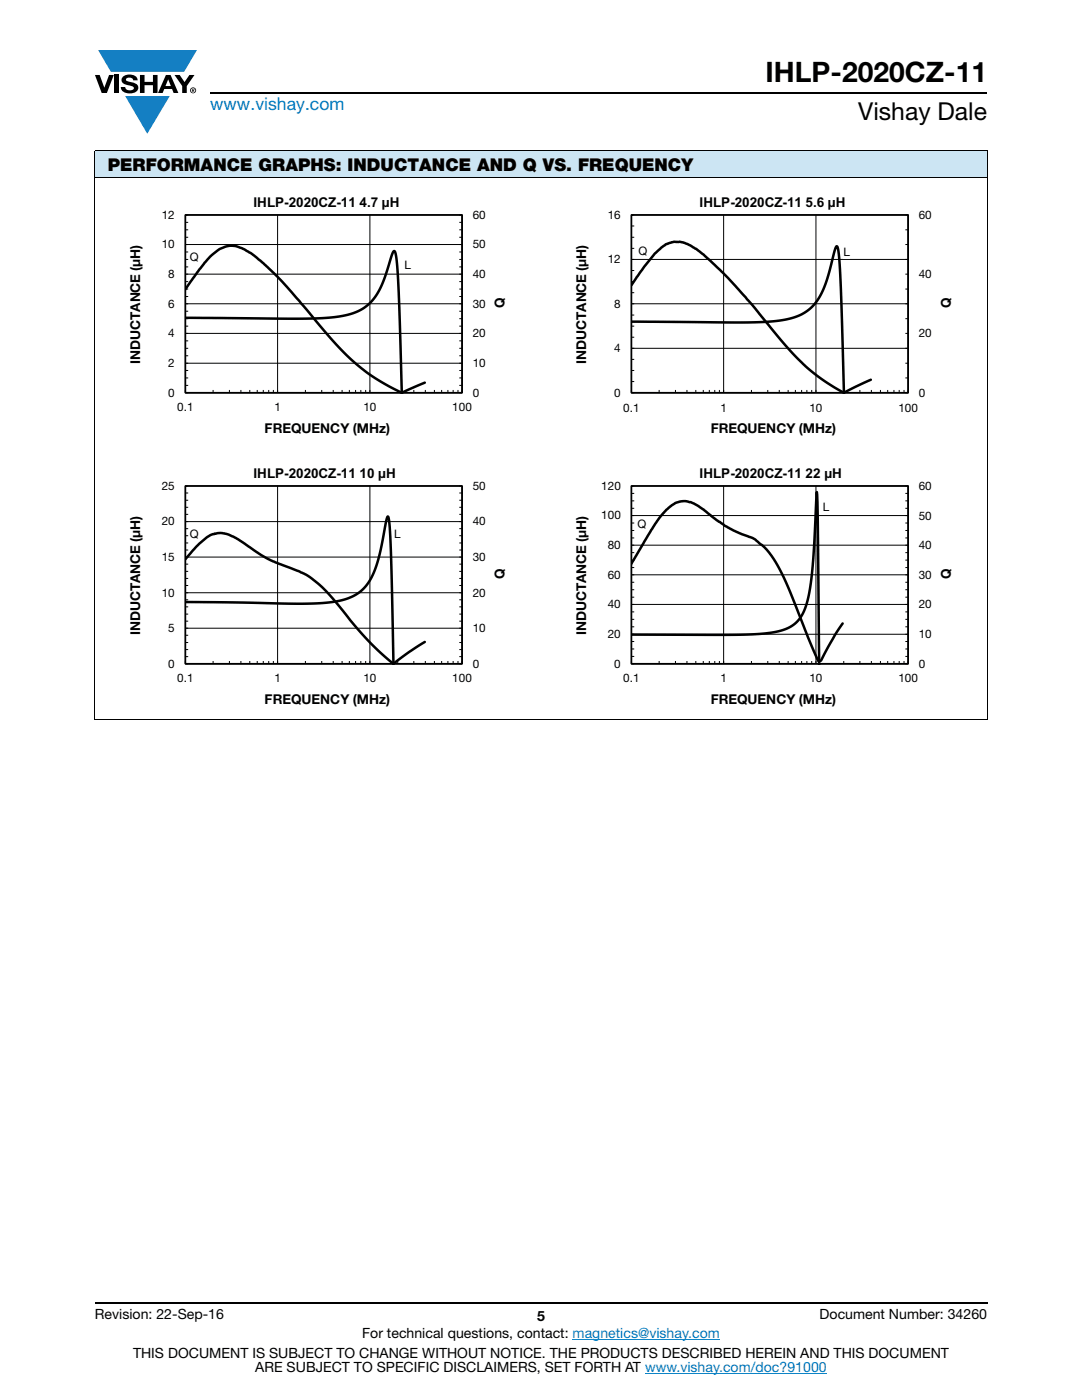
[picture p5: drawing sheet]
<svg xmlns="http://www.w3.org/2000/svg" width="216mm" height="279mm" viewBox="0 0 216 279" stroke-linecap="round" stroke-linejoin="round" font-family="sans-serif">
<g fill="#147fc3">
<path d="M19.6 10h19.7l-2.6 4.3h-1.1h-13.5z"/>
<path d="M25 19.2h8.9l-4.5 7.5z"/>
</g>
<g fill="#000">
<path d="M18.9 15h1l.9 2.5 1-2.5h.9l-1.4 3.6h-1zM22.9 15h.9v3.6h-.9zM24.6 15.3a2.1 2.1 0 0 1 2.8 .3l.1 .4h-.9a.79 .79 0 0 0-.7-.5 .79 .79 0 0 0-.8 .4l.3 .3 1 .2a1.08 1.08 0 0 1 1.2 1 1.08 1.08 0 0 1-1.1 1.2 1.73 1.73 0 0 1-2.4-1.2h.9a.96 .96 0 0 0 .8 .6 .96 .96 0 0 0 .9-.4 1.31 1.31 0 0 0-1.2-.6 1.03 1.03 0 0 1-1.1-.6 1.03 1.03 0 0 1 .2-1.1zM27.9 15h.9v1.3h1.7v-1.3h.9v3.6h-.9v-1.6h-1.7v1.6h-.9zM34.8 15h1.1l.9 1.4 1-1.4h1l-1.5 2.2v1.4h-.9v-1.4z"/>
<path d="M33.6 15.9l.5 1.3h-1.1zM33.1 15l-1.6 3.6h1l.3-.8h1.5l.3 .8h1l-1.6-3.6z"/>
<path d="M38.4 17.8h.2v.2h-.2zM38.3 17.7v.7h.1v-.3l.4 .3-.2-.3 .2-.2-.1-.2z"/>
<path d="M38.1 18a.46 .46 0 0 1 .9 0 .46 .46 0 0 1-.9 0zM37.9 18a.6 .6 0 0 0 1.2 0 .6 .6 0 0 0-1.2 0z"/>
</g>
<path d="M42 18.6h155M18.9 260h178.1" fill="none" stroke="#000" stroke-width=".36"/>
<path d="M114.3 267.3h29.3M128.7 274h36.3" fill="none" stroke="#007ec4" stroke-width=".2"/>
<path d="M18.9 30h178.1v5.5h-178.1z" fill="#cce5f3"/>
<path d="M18.9 30h178.1M18.9 35.5h178.1M18.9 30.1v113.5M197 30.1v113.5M18.9 143.7h178.1" fill="none" stroke="#000" stroke-width=".2"/>
<path d="M25.7 38.9h75.6v48.1h-75.6z" fill="#fff"/>
<g fill="none" stroke="#000" stroke-width=".2">
<path d="M37 42.9h55.2v35.5h-55.2zM37 59.2h.6M37 57.7h.6M37 56.2h.6M37 53.3h.6M37 51.8h.6M37 50.3h.6M37 47.4h.6M37 45.9h.6M37 44.4h.6M55.4 42.9v35.5M73.8 42.9v35.5"/>
<path d="M91.6 59.2h.6M91.6 57.7h.6M91.6 56.2h.6M91.6 53.3h.6M91.6 51.8h.6M91.6 50.3h.6M91.6 47.4h.6M91.6 45.9h.6M91.6 44.4h.6M92.2 54.7h-55.2M92.2 48.8h-55.2M37 72.5h55.2"/>
<path d="M37 76.9h.6M37 75.4h.6M37 73.9h.6M37 71h.6M37 69.5h.6M37 68h.6M37 65.1h.6M37 63.6h.6M37 62.1h.6M42.5 77.8v.6M45.8 77.8v.6M48.1 77.8v.6"/>
<path d="M49.8 77.8v.6M51.3 77.8v.6M52.5 77.8v.6M53.6 77.8v.6M54.5 77.8v.6M60.9 77.8v.6M64.2 77.8v.6M66.5 77.8v.6M68.3 77.8v.6M69.7 77.8v.6M71 77.8v.6M72 77.8v.6"/>
<path d="M73 77.8v.6M79.4 77.8v.6M82.6 77.8v.6M84.9 77.8v.6M86.7 77.8v.6M88.1 77.8v.6M89.4 77.8v.6M90.4 77.8v.6M91.4 77.8v.6M91.6 76.9h.6M91.6 75.4h.6M91.6 73.9h.6"/>
<path d="M91.6 71h.6M91.6 69.5h.6M91.6 68h.6M91.6 65.1h.6M91.6 63.6h.6M91.6 62.1h.6M92.2 66.5h-55.2M92.2 60.6h-55.2"/>
</g>
<path d="M37 42.9h55.2v35.5h-55.2z" fill="none" stroke="#000" stroke-width=".34"/>
<path d="M37 57.7l3.8-5.3 1.3-1.4 1.6-1.2 1.1-.5 1.2-.3 1 .1 1.6 .6 1.6 .9 1.8 1.4 4 3.9 3.7 4.2 6.3 7.4 3.9 4.1 4.2 3.4 2.7 1.6 2.8 1.5a1.82 1.82 0 0 0 1.9-.3l3.3-1.4M37 63.4l25.3 .2 4.5-.3 3.3-.7 1.4-.5 1.3-.8 1.1-.9 1-1.3 1.6-3 1.8-5.5a.35 .35 0 0 1 .1-.4 .35 .35 0 0 1 .4 0 58.5 58.5 0 0 1 .9 11.2l.5 17.3" fill="none" stroke="#000" stroke-width=".5"/>
<g fill="#fff">
<path d="M80.7 51.5h1.3v2.7h-1.3z"/>
<path d="M37.9 49.8h1.8v2.7h-1.8z"/>
<path d="M114.7 38.9h75.6v48.1h-75.6z"/>
</g>
<g fill="none" stroke="#000" stroke-width=".2">
<path d="M126 42.9h55.2v35.5h-55.2zM126 58.4h.6M126 56.2h.6M126 54h.6M126 49.6h.6M126 47.4h.6M126 45.1h.6M144.4 42.9v35.5M162.8 42.9v35.5M180.7 57.7h.5M180.7 54.7h.5M180.7 48.8h.5"/>
<path d="M180.7 45.9h.5M181.2 51.8h-55.2M126 76.1h.6M126 73.9h.6M126 71.7h.6M126 67.3h.6M126 65.1h.6M126 62.9h.6M131.5 77.8v.6M134.8 77.8v.6M137.1 77.8v.6M138.8 77.8v.6"/>
<path d="M140.3 77.8v.6M141.5 77.8v.6M142.6 77.8v.6M143.5 77.8v.6M149.9 77.8v.6M153.2 77.8v.6M155.5 77.8v.6M157.3 77.8v.6M158.7 77.8v.6M160 77.8v.6M161 77.8v.6M162 77.8v.6"/>
<path d="M168.4 77.8v.6M171.6 77.8v.6M173.9 77.8v.6M175.7 77.8v.6M177.1 77.8v.6M178.4 77.8v.6M179.4 77.8v.6M180.4 77.8v.6M180.7 75.4h.5M180.7 72.5h.5M180.7 66.5h.5M180.7 63.6h.5"/>
<path d="M181.2 69.5h-55.2M181.2 60.6h-55.2"/>
</g>
<path d="M126 42.9h55.2v35.5h-55.2z" fill="none" stroke="#000" stroke-width=".34"/>
<path d="M126 56.9l2.5-3.6 2.2-2.7 2.1-1.8 1.6-.5 1.2-.1 .9 .3 1.2 .5 1.2 .7 1.5 1.1 4.8 4.6 5 5.5 6.6 8.1 3.4 3.6 3.5 2.9 4 2.5a1.65 1.65 0 0 0 2-.3l4.1-1.9M126 64.2l25.1 .1 4.5-.3 3.3-.8 1.2-.6 1.5-.9 .9-1 1-1.4 1.3-3 1.8-6.4 .4-.7a30.1 30.1 0 0 1 .8 7.7l.6 21.8" fill="none" stroke="#000" stroke-width=".5"/>
<g fill="#fff">
<path d="M168.3 48.8h1.3v2.8h-1.3z"/>
<path d="M127.4 48.6h1.8v2.8h-1.8z"/>
<path d="M25.7 93h75.6v48.1h-75.6z"/>
</g>
<g fill="none" stroke="#000" stroke-width=".2">
<path d="M37 97h55.2v35.5h-55.2zM37 99.8h.6M37 98.4h.6M55.4 97v35.5M73.8 97v35.5M91.6 99.8h.6M91.6 98.4h.6M37 119.7h.6M37 116.8h.6M37 115.4h.6M37 114h.6M37 112.6h.6"/>
<path d="M37 109.8h.6M37 108.4h.6M37 106.9h.6M37 105.5h.6M37 102.7h.6M37 101.2h.6M91.6 119.7h.6M91.6 116.8h.6M91.6 115.4h.6M91.6 114h.6M91.6 112.6h.6M91.6 109.8h.6"/>
<path d="M91.6 108.4h.6M91.6 106.9h.6M91.6 105.5h.6M91.6 102.7h.6M91.6 101.2h.6M92.2 118.3h-55.2M92.2 111.2h-55.2M92.2 104.1h-55.2M37 125.4h55.2M37 131h.6M37 129.6h.6M37 128.2h.6"/>
<path d="M37 126.8h.6M37 124h.6M37 122.6h.6M37 121.1h.6M42.5 131.9v.6M45.8 131.9v.6M48.1 131.9v.6M49.8 131.9v.6M51.3 131.9v.6M52.5 131.9v.6M53.6 131.9v.6M54.5 131.9v.6"/>
<path d="M60.9 131.9v.6M64.2 131.9v.6M66.5 131.9v.6M68.3 131.9v.6M69.7 131.9v.6M71 131.9v.6M72 131.9v.6M73 131.9v.6M79.4 131.9v.6M82.6 131.9v.6M84.9 131.9v.6M86.7 131.9v.6"/>
<path d="M88.1 131.9v.6M89.4 131.9v.6M90.4 131.9v.6M91.4 131.9v.6M91.6 131h.6M91.6 129.6h.6M91.6 128.2h.6M91.6 126.8h.6M91.6 124h.6M91.6 122.6h.6M91.6 121.1h.6"/>
</g>
<path d="M37 97h55.2v35.5h-55.2z" fill="none" stroke="#000" stroke-width=".34"/>
<path d="M37 111.6l2.7-3.1 2.3-1.7 .9-.3 1.4-.1 1.2 .2 1.1 .5 6.8 4.4 6.3 2.5 1.4 .7 1.3 .9 1.7 1.4 1.4 1.4 5 6.1 2.9 3.3 4.4 4.1a.81 .81 0 0 0 1.5 0l2.5-1.9 3-1.9M37 120.1l25.1 .4 4.7-.4 1.8-.4 1.4-.5 1.4-.7 1.2-1 .9-1.2 .9-1.6 1.2-3.6 1.5-7.1 .3-.9a35.6 35.6 0 0 1 .6 7.6l.5 22" fill="none" stroke="#000" stroke-width=".5"/>
<g fill="#fff">
<path d="M78.7 105.1h1.3v2.8h-1.3z"/>
<path d="M37.9 105.1h1.8v2.8h-1.8z"/>
<path d="M114.7 93h75.6v48.1h-75.6z"/>
</g>
<g fill="none" stroke="#000" stroke-width=".2">
<path d="M126 97h55.2v35.5h-55.2zM126 100h.6M126 98.5h.6M144.4 97v35.5M162.8 97v35.5M180.7 100h.5M180.7 98.5h.5M126 119.2h.6M126 117.7h.6M126 116.2h.6M126 113.3h.6M126 111.8h.6"/>
<path d="M126 110.3h.6M126 107.4h.6M126 105.9h.6M126 104.4h.6M126 101.4h.6M180.7 119.2h.5M180.7 117.7h.5M180.7 116.2h.5M180.7 113.3h.5M180.7 111.8h.5M180.7 110.3h.5M180.7 107.4h.5"/>
<path d="M180.7 105.9h.5M180.7 104.4h.5M180.7 101.4h.5M181.2 114.7h-55.2M181.2 108.8h-55.2M181.2 102.9h-55.2M126 126.6h55.2M126 131h.6M126 129.5h.6M126 128h.6M126 125.1h.6M126 123.6h.6"/>
<path d="M126 122.1h.6M131.5 131.9v.6M134.8 131.9v.6M137.1 131.9v.6M138.8 131.9v.6M140.3 131.9v.6M141.5 131.9v.6M142.6 131.9v.6M143.5 131.9v.6M149.9 131.9v.6M153.2 131.9v.6M155.5 131.9v.6"/>
<path d="M157.3 131.9v.6M158.7 131.9v.6M160 131.9v.6M161 131.9v.6M162 131.9v.6M168.4 131.9v.6M171.6 131.9v.6M173.9 131.9v.6M175.7 131.9v.6M177.1 131.9v.6M178.4 131.9v.6M179.4 131.9v.6"/>
<path d="M180.4 131.9v.6M180.7 131h.5M180.7 129.5h.5M180.7 128h.5M180.7 125.1h.5M180.7 123.6h.5M180.7 122.1h.5M181.2 120.6h-55.2"/>
</g>
<path d="M126 97h55.2v35.5h-55.2z" fill="none" stroke="#000" stroke-width=".34"/>
<path d="M126 112.5l4.8-8 1.1-1.5 1-1.2 1.8-1.4 .9-.3 1.4-.1 1.4 .5 2 1.2 2.6 2.1 1.6 1.1 2.3 1.2 3.8 1.5 1.9 1.7 .9 1.1 1.6 2.4 1.8 3.5 6.2 15.3a.49 .49 0 0 0 .6 .3 .49 .49 0 0 0 .4-.5l2.5-4.6 1.5-2.4M126 126.7h19l6.1-.2 2.6-.2 1.9-.4 1.6-.5 1.2-.8 1.1-1.1 .9-1.4 .6-1.8 .6-2.4 .7-6.4 .7-13.3 .2 6 .3 28.5" fill="none" stroke="#000" stroke-width=".5"/>
<g fill="#fff">
<path d="M164.2 99.7h1.3v2.7h-1.3z"/>
<path d="M127.2 103.2h1.8v2.7h-1.8z"/>
</g>
<text font-size="5.6" x="152.8" y="16.4">IHLP-2020CZ-11</text>
<text font-size="4.9" x="171.3" y="24">Vishay Dale</text>
<text font-size="3.5" fill="#007ec4" x="42" y="21.9">www.vishay.com</text>
<text font-size="3.5" x="21.5" y="34.1">PERFORMANCE GRAPHS: INDUCTANCE AND Q VS. FREQUENCY</text>
<g font-size="2.8">
<text x="18.9" y="263.3">Revision: 22-Sep-16</text>
<text x="107.2" y="263.6">5</text>
<text x="163.6" y="263.3">Document Number: 34260</text>
<text x="72.3" y="267.1">For technical questions, contact: magnetics@vishay.com</text>
<text x="26.5" y="271">THIS DOCUMENT IS SUBJECT TO CHANGE WITHOUT NOTICE. THE PRODUCTS DESCRIBED HEREIN AND THIS DOCUMENT</text>
<text x="50.9" y="273.8">ARE SUBJECT TO SPECIFIC DISCLAIMERS, SET FORTH AT www.vishay.com/doc?91000</text>
</g>
<g font-size="2.7">
<text x="50.6" y="41.2">IHLP-2020CZ-11 4.7 µH</text>
<text x="139.6" y="41.2">IHLP-2020CZ-11 5.6 µH</text>
<text x="100.7" y="61.5" transform="rotate(-90 100.7 61.5)">Q</text>
<text x="189.7" y="61.5" transform="rotate(-90 189.7 61.5)">Q</text>
<text x="28" y="72.7" transform="rotate(-90 28 72.7)">INDUCTANCE (μH)</text>
<text x="117" y="72.7" transform="rotate(-90 117 72.7)">INDUCTANCE (μH)</text>
<text x="52.8" y="86.4">FREQUENCY (MHz)</text>
<text x="141.8" y="86.4">FREQUENCY (MHz)</text>
<text x="50.6" y="95.3">IHLP-2020CZ-11 10 µH</text>
<text x="139.6" y="95.3">IHLP-2020CZ-11 22 µH</text>
<text x="100.7" y="115.6" transform="rotate(-90 100.7 115.6)">Q</text>
<text x="189.7" y="115.6" transform="rotate(-90 189.7 115.6)">Q</text>
<text x="28" y="126.8" transform="rotate(-90 28 126.8)">INDUCTANCE (μH)</text>
<text x="117" y="126.8" transform="rotate(-90 117 126.8)">INDUCTANCE (μH)</text>
<text x="52.8" y="140.5">FREQUENCY (MHz)</text>
<text x="141.8" y="140.5">FREQUENCY (MHz)</text>
</g>
<g font-size="2.3">
<text x="32.3" y="43.7">12</text>
<text x="94.3" y="43.7">60</text>
<text x="121.3" y="43.7">16</text>
<text x="183.3" y="43.7">60</text>
<text x="32.3" y="49.6">10</text>
<text x="37.9" y="52">Q</text>
<text x="80.7" y="53.7">L</text>
<text x="94.3" y="49.6">50</text>
<text x="121.3" y="52.6">12</text>
<text x="127.4" y="50.9">Q</text>
<text x="168.3" y="51.1">L</text>
<text x="33.6" y="55.5">8</text>
<text x="94.3" y="55.5">40</text>
<text x="183.3" y="55.5">40</text>
<text x="33.6" y="61.4">6</text>
<text x="94.3" y="61.4">30</text>
<text x="122.6" y="61.4">8</text>
<text x="33.6" y="67.3">4</text>
<text x="94.3" y="67.3">20</text>
<text x="122.6" y="70.3">4</text>
<text x="183.3" y="67.3">20</text>
<text x="33.6" y="73.2">2</text>
<text x="94.3" y="73.3">10</text>
<text x="33.6" y="79.2">0</text>
<text x="35.4" y="82.1">0.1</text>
<text x="54.7" y="82.1">1</text>
<text x="72.5" y="82.1">10</text>
<text x="90.3" y="82.1">100</text>
<text x="94.3" y="79.2">0</text>
<text x="122.6" y="79.2">0</text>
<text x="124.4" y="82.1">0.1</text>
<text x="143.8" y="82.1">1</text>
<text x="161.5" y="82.1">10</text>
<text x="179.3" y="82.1">100</text>
<text x="183.3" y="79.2">0</text>
<text x="32.3" y="97.8">25</text>
<text x="94.3" y="97.8">50</text>
<text x="120" y="97.8">120</text>
<text x="164.2" y="101.9">L</text>
<text x="183.3" y="97.8">60</text>
<text x="32.3" y="104.9">20</text>
<text x="37.9" y="107.4">Q</text>
<text x="78.7" y="107.4">L</text>
<text x="94.3" y="104.9">40</text>
<text x="120" y="103.7">100</text>
<text x="127.2" y="105.4">Q</text>
<text x="183.3" y="103.7">50</text>
<text x="32.3" y="112">15</text>
<text x="94.3" y="112">30</text>
<text x="121.3" y="109.6">80</text>
<text x="183.3" y="109.6">40</text>
<text x="32.3" y="119.1">10</text>
<text x="94.3" y="119.1">20</text>
<text x="121.3" y="115.5">60</text>
<text x="183.3" y="115.5">30</text>
<text x="121.3" y="121.4">40</text>
<text x="183.3" y="121.4">20</text>
<text x="33.6" y="126.2">5</text>
<text x="94.3" y="126.2">10</text>
<text x="121.3" y="127.3">20</text>
<text x="183.3" y="127.3">10</text>
<text x="33.6" y="133.3">0</text>
<text x="35.4" y="136.2">0.1</text>
<text x="54.7" y="136.2">1</text>
<text x="72.5" y="136.2">10</text>
<text x="90.3" y="136.2">100</text>
<text x="94.3" y="133.3">0</text>
<text x="122.6" y="133.3">0</text>
<text x="124.4" y="136.2">0.1</text>
<text x="143.8" y="136.2">1</text>
<text x="161.5" y="136.2">10</text>
<text x="179.3" y="136.2">100</text>
<text x="183.3" y="133.3">0</text>
</g>
</svg>
